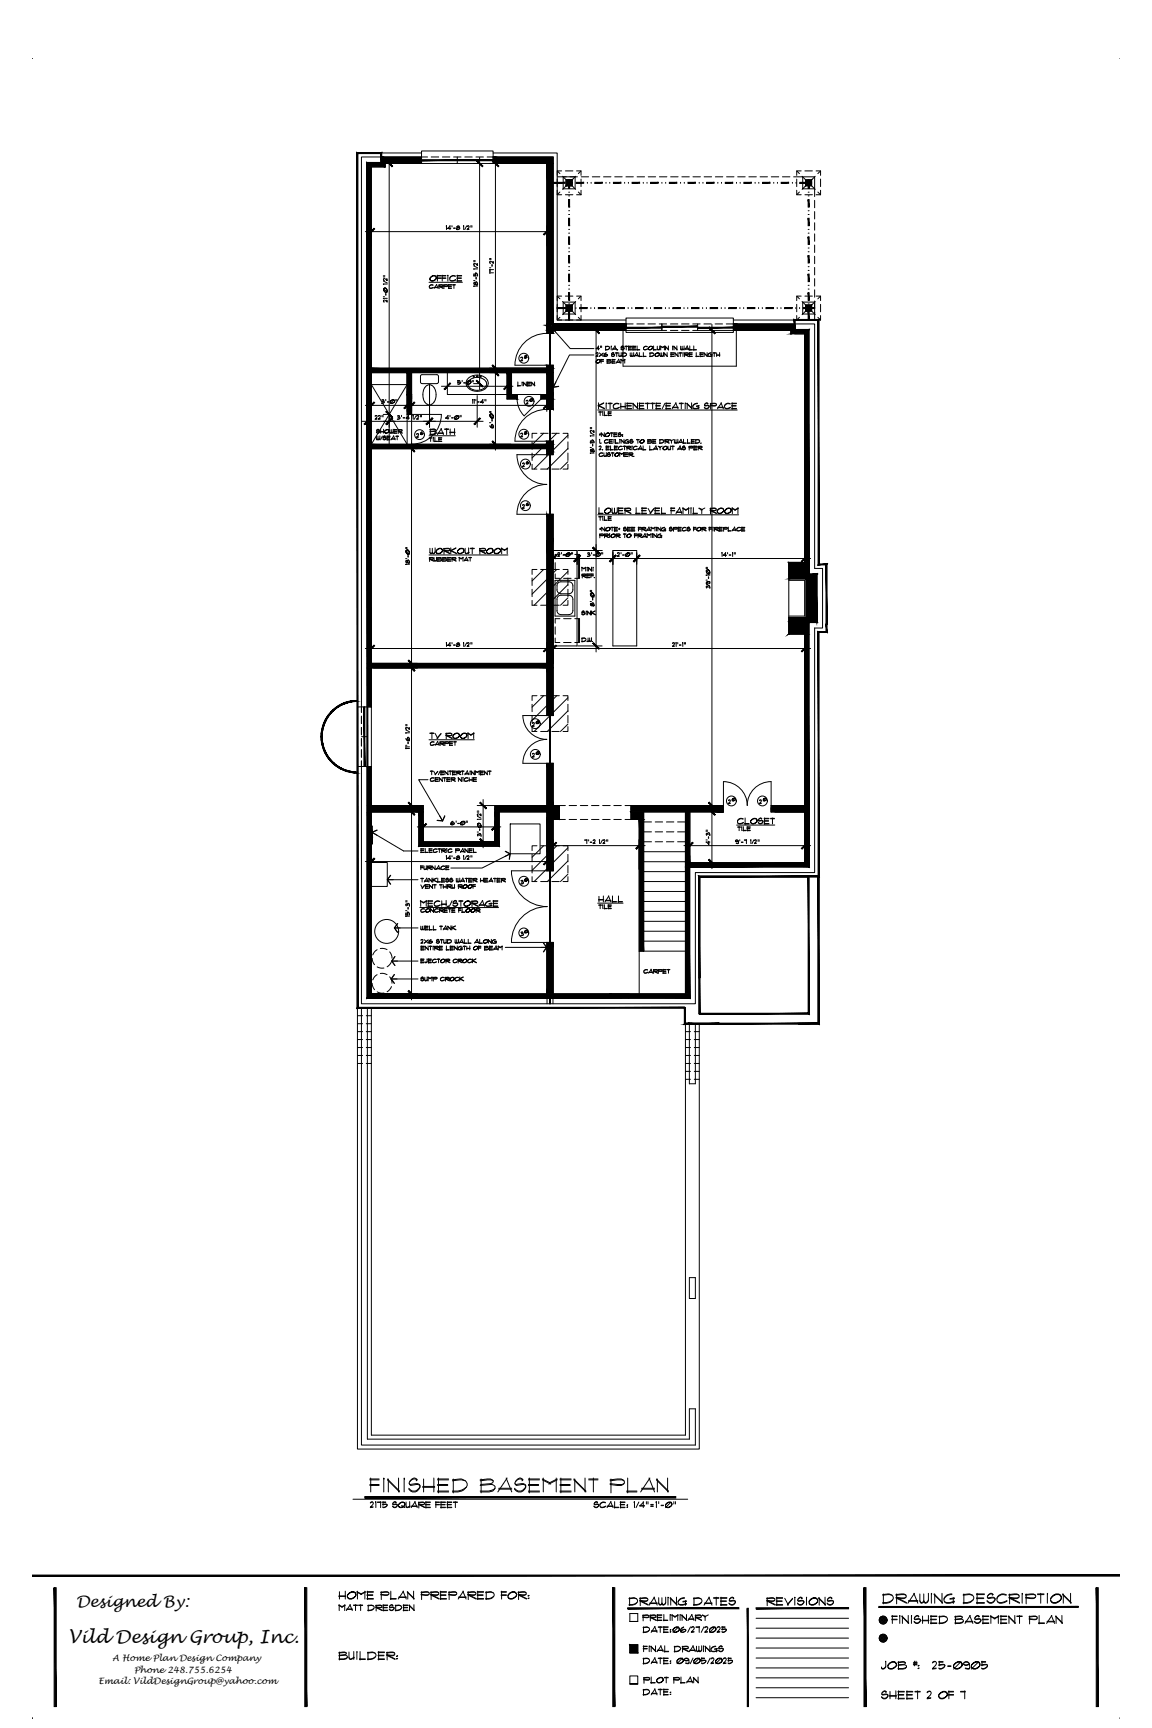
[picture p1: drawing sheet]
<svg xmlns="http://www.w3.org/2000/svg" width="610mm" height="914mm" viewBox="0 0 610 914" stroke-linecap="round" stroke-linejoin="round" font-family="sans-serif">
<!-- layer: TEXT -->
<g fill="none" stroke="#000" stroke-width=".53">
<path d="M17 31h.1M593 31h.1M227 149h18M227 147l2-1h1a1.6 1.6 0 0 1 0 3 1.8 1.8 0 0 1-3-2 2.1 2.1 0 0 1 3-1 1.7 1.7 0 0 1 0 2 1.7 1.7 0 0 1-3 0M231 146h2M231 147h2M231 146v3M234 146h2M234 147h2M234 146v3M237 146v3M241 146h-2l-1 1"/>
<path d="M241 146a1.8 1.8 0 0 0-2 0 1.8 1.8 0 0 0-1 3l3-1M242 146h2M242 147h2M242 149h2M242 146v3M289 176a17 17 0 0 0-17 17M291 176l1-3h3h-3l-1 3M294 176l-2-3 10 11h12M330 175v19M331 175v1h57v-1M390 175v19M314 188h-13l-8 17 1-3"/>
<path d="M317 183v2M317 183l-2 2h2M318 183v1M320 183v2M322 183h-2h2l1 1-1 1h-2M323 183v2M325 183l1 2M326 183l-2 2M329 184l1-1h-1v1h1v1h-1M331 183h1M331 183v2M333 183h1"/>
<path d="M333 183v2M335 183h1M335 183v2M337 183v2M341 184l1-1a1.1 1.1 0 0 0-1 0 1.1 1.1 0 0 0 0 2h2M343 184l1-1h1a1.1 1.1 0 0 1 0 2 1.1 1.1 0 0 1-2-1l2-1a1.1 1.1 0 0 1 0 2 1.1 1.1 0 0 1-2 0M346 183v2M348 183v2h1M349 183v2M350 183l1 1 1-1M350 183l1 1M350 183v2"/>
<path d="M352 183v2M352 183l-2 1M352 183l2 2M354 183v2M356 183v2M356 183l2 2M357 183v2M358 183v2M360 183v2h1v-2M362 183v2h-1M364 183v2M364 183l-2 2"/>
<path d="M365 183v2M367 183v2M197 204l18 31M215 204l-18 31M218 219h16M234 219a16 16 0 0 1-16 16M274 209a13 13 0 0 0 3 11l9-9v-2M289 217a17 17 0 0 0-17 16M291 202l2 3h3M291 202l2 3 3-1M316 217h74M227 231h14"/>
<path d="M227 227h3M227 227h3v1h-2M227 228l4 1-1 1h-2M228 227v3M233 227l2 3M234 227l-3 3M235 227h2M236 227v3M238 229h3M238 227v3M241 227v3M317 233v2"/>
<path d="M322 233a1.2 1.2 0 0 0-2 0 1.2 1.2 0 0 0 0 1h2M322 232v3M325 233v2M326 232v3M328 233v2M329 233l1 2M329 233v2M330 232v3M332 233a1.2 1.2 0 0 0-1 0 1.2 1.2 0 0 0 0 1h2M334 233h-1M335 233h-1h-1l2 1h-1h-1M337 233h1"/>
<path d="M338 232v3M339 234l1-1h1a1.1 1.1 0 0 1-1 1 1.1 1.1 0 0 1-1 0l1-1h1a1.2 1.2 0 0 1-1 1 1.2 1.2 0 0 1-1 0M343 233v2M345 233h-2h2h-2M345 233h2M346 232v3M349 233v2M351 233h-2h1h1v1l-2 1M352 233v2M354 233h-2h2l-1 1-1-1M354 233h1M356 233h-1"/>
<path d="M357 233v2l1-1v-1M359 232v2h-1M360 232l1 3M360 232l-1 3M362 232v3M364 232v3M366 233h1M366 232v3M368 233v2M370 233h-2h1h1v1l-2 1M316 272h75M227 294h42"/>
<path d="M227 391h24M227 388h3M229 388v3M230 388l2 3M233 388l-2 3M236 388h2l1 1h-1h-2M236 389h3M236 388h3M236 388v3M236 389l3 2M240 389l1-1h2a1.6 1.6 0 0 1-1 3 1.6 1.6 0 0 1-2-2 2.2 2.2 0 0 1 3-1 1.7 1.7 0 0 1-1 2 1.7 1.7 0 0 1-2 0M244 389l1-1h2a1.6 1.6 0 0 1-1 3 1.6 1.6 0 0 1-2-2 2.1 2.1 0 0 1 3-1 1.7 1.7 0 0 1-1 2 1.7 1.7 0 0 1-2 0"/>
<path d="M247 388l2 1 2-1M247 388l2 1M248 388v3M251 388v3M251 388l-2 1M226 413h-4l12 21-1-2M199 439l-2 1v3M200 439l-3 1v3M235 432l-1 2h-3M390 437h20M393 433h-1l-2 2M393 433a1.8 1.8 0 0 0-2 0 1.8 1.8 0 0 0 0 3l2-1"/>
<path d="M394 433v3M397 435l2-2h1a1.6 1.6 0 0 1-1 3 1.6 1.6 0 0 1-2-1 2.2 2.2 0 0 1 3-2 1.7 1.7 0 0 1-1 3 1.7 1.7 0 0 1-2-1M401 434h2a1.2 1.2 0 0 1 0 2 1.2 1.2 0 0 1-2-1M403 433h-1l-1 1M403 433h-1l-1 1h2l1 1-1 1-2-1M404 436h3M404 435h3M404 434h3M404 433h3M405 433v3M408 433h2M409 433v3"/>
<path d="M197 440l17 10h7M267 453l3-1-15 7h-16M267 451l3 1-1 3M267 450l3 2v3M205 466h16M207 463l-2 3 2 2M316 478h14M317 474v3M319 474v3M322 474l1 3M322 474l-2 3M324 474v3"/>
<path d="M327 477h2M327 474v3M209 491h12M210 489l-1 2 1 2-1-2zM222 480h42M288 499l1 2-1 3 1-3zM207 518h14M207 509h3M207 509l2 2-2-2 2-3-2 3h14M209 516l-2 2 2 2M267 501h22M187 793h177"/>
<path d="M337 854h-4v4h4M400 856h49M465 857l3 2M465 858l2 1M466 856l3 3M466 855l3 3M467 855l2 3-1 1M467 855l-2 2 2 2M468 855l1 2M468 855l-3 3M468 856l-2 2M469 856l-3 3"/>
<path d="M469 857l-2 2M337 875h-4h4M337 870h-4v5h4M400 877h49M400 862h49M400 867h49M400 872h49M465 866l3 3M465 868l2 1M466 866l3 3M466 865l3 3M466 865v1"/>
<path d="M467 865l2 2M467 865l-2 2 2 2M468 865l1 1-2 3M468 865l-3 2M468 865l-2 3M469 865l-3 3M469 866l-3 3M469 867l-1 2M333 891v-4h4v4M337 891h-4h4M400 883h49M400 888h49"/>
<path d="M400 893h49M400 898h49M17 909h.1M593 909h.1"/>
<circle cx="467" cy="857" r="2.1"/>
<circle cx="467" cy="867" r="2.1"/>
</g>
<g fill="#000" stroke="#000" stroke-width=".53">
<path d="M322 526v2h11zM322 526h11v2z"/>
<path d="M193 792v1l165-1zM193 793l165-1v1z"/>
<path d="M17 833v1l576-1zM17 834l576-1v1z"/>
<path d="M332 851h59zM332 851h59z"/>
<path d="M400 851h49zM400 851h49z"/>
<path d="M465 850v1l106-1zM465 851l106-1v1z"/>
<path d="M333 870l4 5v-5zM333 870l4 5h-4z"/>
<path d="M29 840v63h1zM29 840h1v63z"/>
<path d="M161 840v63h1zM161 840h1v63z"/>
<path d="M324 840v63h1zM324 840h1v63z"/>
<path d="M395 851v52h1zM395 851h1v52z"/>
<path d="M457 840v63h1zM457 840h1v63z"/>
<path d="M580 840v63h1zM580 840h1v63z"/>
</g>
<!-- layer: ARWALL -->
<g fill="#000" stroke="#000" stroke-width=".53">
<path d="M189 81h13zM189 81h13zM202 81v6zM202 81v6z"/>
<path d="M293 97h6v-1zM293 96h6l-6 1z"/>
<path d="M301 95v5v-5zM301 95v5z"/>
<path d="M305 97h4v-1zM305 96h4l-4 1z"/>
<path d="M315 97h4v-1zM315 96h4l-4 1z"/>
<path d="M325 97h4v-1zM325 96h4l-4 1z"/>
<path d="M334 97h4v-1zM334 96h4l-4 1z"/>
<path d="M344 97h4v-1zM344 96h4l-4 1z"/>
<path d="M354 97h4v-1zM354 96h4l-4 1z"/>
<path d="M364 97h4v-1zM364 96h4l-4 1z"/>
<path d="M374 97h4v-1zM374 96h4l-4 1z"/>
<path d="M384 97h4v-1zM384 96h4l-4 1z"/>
<path d="M394 97h4v-1zM394 96h4l-4 1z"/>
<path d="M404 97h3v-1zM404 96h3l-3 1z"/>
<path d="M413 97h4v-1zM413 96h4l-4 1z"/>
<path d="M428 95v5v-5zM428 95v5z"/>
<path d="M423 97h6v-1zM423 96h6l-6 1z"/>
<path d="M301 106v4v-4zM301 106v4z"/>
<path d="M301 115v4v-4zM301 115v4z"/>
<path d="M428 106v4v-4zM428 106v4z"/>
<path d="M428 115v4v-4zM428 115v4z"/>
<path d="M301 125v4v-4zM301 125v4z"/>
<path d="M301 135v4v-4zM301 135v4z"/>
<path d="M428 125v4v-4zM428 125v4z"/>
<path d="M428 135v4v-4zM428 135v4z"/>
<path d="M301 145v4v-4zM301 145v4z"/>
<path d="M301 155v4v-4zM301 155v4z"/>
<path d="M428 145v4v-4zM428 145v4z"/>
<path d="M428 155v4v-4zM428 155v4z"/>
<path d="M291 171v360v-360zM291 171v360z"/>
<path d="M295 163h6zM295 163h6h-6z"/>
<path d="M301 165v4v-4zM301 165v4z"/>
<path d="M307 163h4zM307 163h4h-4z"/>
<path d="M317 163h4zM317 163h4h-4z"/>
<path d="M326 163h4zM326 163h4h-4z"/>
<path d="M336 163h4zM336 163h4h-4z"/>
<path d="M346 163h4zM346 163h4h-4z"/>
<path d="M356 163h4zM356 163h4h-4z"/>
<path d="M366 163h4zM366 163h4h-4z"/>
<path d="M376 163h4zM376 163h4h-4z"/>
<path d="M386 163h4zM386 163h4h-4z"/>
<path d="M395 163h4zM395 163h4h-4z"/>
<path d="M405 163h4zM405 163h4h-4z"/>
<path d="M415 163h4zM415 163h4h-4z"/>
<path d="M423 169v1l10-1zM423 170l10-1v1zM433 169v1v128zM433 170v128v1zM433 298v1l5-1zM433 299l5-1-1 1zM437 299l1 31v-32zM437 299l1 31h-1zM437 330l1 5v-5zM437 330l1 5-1-1zM433 335h5l-1-1zM433 334h4l-4 1zM433 334v130v-129zM433 334v130zM370 464h63zM370 464h63h-63zM370 464v53v-53zM370 464v53z"/>
<path d="M423 174v1l5-1zM423 175l5-1v1zM428 175v129v-130zM428 175v129zM428 304h4zM428 304h4zM432 304v25zM432 304v25zM428 329h4zM428 329h4h-4zM428 329v130v-130zM428 329v130v-1zM365 459h63v-1zM365 458h63l-63 1zM365 458v70v-69zM365 458v70zM194 528h171zM195 528h170h-171zM194 86v442h1zM194 86l1 1v441zM194 86l1 1 7-1zM195 87l7-1v1z"/>
<path d="M428 165v4v-4zM428 165v4z"/>
<path d="M425 163h6zM425 163h6h-6z"/>
<path d="M421 170h12v-1zM420 169h13l-12 1zM420 169l1 5v-4zM420 169l1 5-1 1zM420 175l8-1h-7zM420 175l8-1v1z"/>
<path d="M197 437v10v-10zM197 437v10z"/>
<path d="M370 464h58zM370 464h58h-58zM370 464v72v-72zM370 464v72z"/>
<path d="M428 464v73v-73zM428 464v73v-1zM370 537h58v-1zM370 536h58l-58 1z"/>
<path d="M433 464v78v-78zM433 464v78v-1zM423 542h10v-1zM423 541h10l-10 1z"/>
<path d="M433 464v78v-78zM433 464v78v-1zM362 542h71v-1zM362 542l1-1h70zM362 533v9l1-1zM362 533h1v8z"/>
<path d="M189 534h173v-1zM189 534v-1h173zM189 81v453v-1zM189 81v452zM189 81h13zM189 81h13z"/>
<path d="M365 542h16v-1zM365 541h16l-16 1zM362 542h3v-1zM362 542l1-1h2zM362 533v9l1-1zM362 533h1v8z"/>
</g>
<!-- layer: STR -->
<g fill="none" stroke="#000" stroke-width=".53">
<path d="M223 83h3M228 83h4M234 83h4M240 83h4M246 83h4M252 83h4M258 83h3M295 94h5M295 95v4M295 90l1 2M297 90h-2v3M298 93l2 3"/>
<path d="M299 90h4M300 97l-2 3M302 94h4M302 97l3 3M305 93l-3 3M305 90h2v3M307 95v4M307 90l-1 2M308 94h3M313 94h4M319 94h4M325 94h4"/>
<path d="M331 94h4M337 94h4M343 94h4M349 94h4M355 94h4M361 94h4M367 94h4M373 94h4M379 94h3M384 94h4M390 94h4M396 94h4"/>
<path d="M402 94h4M408 94h4M414 94h4M420 94h5M422 95v4M422 90l1 2M424 90h-2v3M424 93l3 3M426 90h4M427 97l-3 3M429 97l2 3M431 100v4"/>
<path d="M431 93l-2 3M432 90h2v3M434 95v4M434 90l-1 2M295 101v2h2M296 102l-1 1M299 103h4M305 103h2M306 102l1 1M307 101v2M422 101v2h2M423 102l-1 1"/>
<path d="M426 103h4M431 106v4M431 112v4M431 118v4M432 103h2M433 102l1 1M434 101v2M431 124v4M431 130v4M431 136v4M295 157l1 1M297 157h-2v2"/>
<path d="M298 160l2 2M299 157h4M305 160l-3 2M305 157h2v2M307 157l-1 1M422 157l1 1M424 157h-2v2M424 160l3 2M426 157h4M431 142v3M431 147v4M431 153v4"/>
<path d="M431 159v4M431 160l-2 2M432 157h2v2M434 157l-1 1M295 167v2h2M295 161v4M296 168l-1 1M299 169h4M300 164l-2 3M302 164l3 3M305 169h2M306 168l1 1"/>
<path d="M307 161v4M307 167v2M331 171h4M337 171h4M343 171h4M349 171h4M350 175h3M355 171h4M355 175h4M361 171h4M361 175h4M367 171h4"/>
<path d="M367 175h2M372 171h4M378 171h4M384 171h4M422 167v2h2M422 161v4M423 168l-1 1M426 169h4M427 164l-3 3M429 164l2 3M431 165v4M432 169h2"/>
<path d="M433 168l1 1M434 161v4M434 167v2M282 234v4M282 240v4M284 229h-2v3M286 229h4M292 229h4M298 229h3v3M301 234v4M301 240v4M282 246v2h2"/>
<path d="M286 248h4M292 248h4M301 246v2h-3M294 298v4M304 293h3M282 306v4M282 312v4M282 318v2h2M284 301h-2v3M286 301h4M292 301h4M294 304v2h2"/>
<path d="M298 301h3v3M298 306h4M301 318v2h-3M301 306v4M301 312v4M304 306h3M286 320h4M292 320h4M294 332v4M294 338v2h2M296 327h-2v3M298 340h4"/>
<path d="M298 327h4M304 340h3M304 327h3M191 374v3M191 379v4M282 373v4M282 379v4M284 368h-2v3M286 368h4M292 368h4M298 368h3v3M301 373v4"/>
<path d="M301 379v4M191 385v4M191 391v4M191 397v4M282 384v3h2M286 387h4M292 387h4M301 384v3h-3M191 403v3M296 426h3M296 434h3M301 426h4"/>
<path d="M301 434h4M307 426h4M307 434h4M313 426h4M313 434h4M319 426h4M319 434h4M325 426h4M325 434h4M331 426h3M331 434h3M341 435h4"/>
<path d="M347 435h4M353 435h4M359 435h4M282 452v4M282 458v4M284 448h-2v2M286 448h4M292 448h4M298 448h3v2M301 452v4M301 458v4M341 440h4"/>
<path d="M341 445h4M347 440h4M347 445h4M353 440h4M353 445h4M359 440h4M359 445h4M282 466h2M286 466h4M292 466h4M301 464v2h-3M197 507l1 3"/>
<path d="M200 516l-3 3M200 503l-3 2M200 512h3M201 515l4 1M201 502l4 1M206 517l1 3M206 504l1 3M207 509l-2 3M189 537h3M194 537h3M197 520l1 4M200 525h3"/>
<path d="M207 522l-2 3M189 542h3M189 546h3M189 550h3M189 554h3M189 559h3M194 542h3M194 546h3M194 550h3M194 554h3M194 559h3M363 546h2"/>
<path d="M363 550h2M363 554h2M363 559h2M367 546h3M367 550h3M367 554h3M367 559h3M189 563h3M194 563h3M363 563h2M363 567h2M363 571h2"/>
<path d="M367 563h3M367 567h3M367 571h3"/>
<circle cx="291" cy="239" r=".9"/>
<circle cx="291" cy="311" r=".9"/>
<circle cx="291" cy="378" r=".9"/>
<circle cx="291" cy="457" r=".9"/>
</g>
<!-- layer: ARWALL -->
<g fill="none" stroke="#000" stroke-width=".53">
<path d="M202 87h87v89h4v-1h57M202 81v6v-6M202 83h21M204 87v1h-7v107h92v-2M261 83h32v88h38M293 96v1M298 94h6v6h-6zM300 95h3v3h-3zM301 96v1M303 96v1M311 96v1M313 96v1"/>
<path d="M321 96v1M323 96v1M331 96v1M333 96v1M340 96v1M342 96v1M350 96v1M352 96v1M360 96v1M362 96v1M370 96v1M372 96v1"/>
<path d="M380 96v1M382 96v1M390 96v1M392 96v1M400 96v1M402 96v1M409 96v1M411 96v1M419 96v1M421 96v1M425 94h6v6h-6zM426 95h3v3h-3z"/>
<path d="M301 102h.1M301 104h.1M301 112h.1M301 114h.1M428 102h.1M428 104h.1M428 112h.1M428 114h.1M301 121h.1M301 123h.1M301 131h.1M301 133h.1"/>
<path d="M428 121h.1M428 123h.1M428 131h.1M428 133h.1M298 160h6v6h-6zM301 141h.1M301 143h.1M301 151h.1M301 153h.1M425 160h6v6h-6zM428 141h.1M428 143h.1"/>
<path d="M428 151h.1M428 153h.1M289 171v4M293 171v4M295 163h.1M300 161h3v4h-3zM301 161h.1M301 163h.1M301 169h.1M303 163h.1M305 163h.1M313 163h.1"/>
<path d="M315 163h.1M323 163h.1M324 163h.1M332 163h.1M334 163h.1M342 163h.1M344 163h.1M352 163h.1M354 163h.1M362 163h.1M364 163h.1M369 175h54"/>
<path d="M372 163h.1M374 163h.1M382 163h.1M384 163h.1M388 171h32M392 163h.1M394 163h.1M401 163h.1M403 163h.1M411 163h.1M413 163h.1M420 177h6v121h-9v38h9v90h-18"/>
<path d="M420 169v6M421 163h.1M423 163h.1M426 161h3v4h-3zM428 161h.1M428 163h.1M428 169h.1M223 198v1v3v1M223 198h8l1 1v4h-9M237 197v12h31M271 197h18v12h-18zM272 193h21v24h-4v-6h-3v-2"/>
<path d="M197 204h18M215 209h3M215 219h3M225 213l1 1M226 214h3M228 204a7 7 0 0 1 2 9M229 204a4 4 0 0 0-5 6l1 3M230 213l-2 1M274 209v2h-6v-14h-50v38M272 233h21v8h-19a16 16 0 0 0 15 15 16 16 0 0 0-15 16h19v107M289 233v2h-92v-38h18v38M289 241v-4h-92v114h92v-79"/>
<path d="M293 291h12v51h-12M324 291h13v51h-13zM417 306h10v21h-10M417 307h9v19h-9M289 379v-26h-92v73h27v19h38v-19h27v-22M293 404v22h3v8h-3v27h-22a19 19 0 0 0 19 19 19 19 0 0 0-19 19M222 426v22h42v-18h25v31M224 430h-27v96h166v-96h-22v73M270 436h16v16h-16zM383 430h-18v26h61v-26h-18M383 426h-49v8h4v92M197 456h8v13h-8z"/>
<path d="M341 451h22M341 456h22M341 461h22M341 466h22M341 472h22M341 477h22M271 499h22v27M289 499v27M341 482h22M341 488h22M341 493h22M341 498h22"/>
<path d="M338 503h25M189 533v234h181v-225M197 533v226h166v-226M289 528v3M293 528v3M363 528h2"/>
<circle cx="291" cy="172" r="1"/>
<circle cx="205" cy="493" r="6"/>
</g>
<!-- layer: BL -->
<path d="M202 83h-11v291M202 81h21M223 83v-3h38v3M261 81h34v88h36M388 169h35M420 171h11v130h4v31h-4v130h-63v69h-177v-125M191 533v232h177v-19h-3v16h-171v-229M365 542v32h3v-32M365 676h3v11h-3z" fill="none" stroke="#000" stroke-width=".53"/>
<!-- layer: SOLID -->
<g fill="#000" stroke="#000" stroke-width=".53">
<path d="M427 327l5 2h-4z"/>
<path d="M194 88l3 84v-84zM194 88l3 84h-3z"/>
<path d="M194 86l8 1zM194 86l8 1z"/>
<path d="M194 87l10 1v-1zM194 87l10 1h-10z"/>
<path d="M202 83l21 3v-3zM202 83l21 3h-21z"/>
<path d="M202 86l21 1zM202 86l21 1z"/>
<path d="M261 83l32 4v-4zM261 83l32 4h-32z"/>
<path d="M289 87l4 84v-84zM289 87l4 84h-4z"/>
<path d="M300 95h3l-3 3zM303 95l-3 3h3z"/>
<path d="M426 95h3l-3 3zM429 95l-3 3h3z"/>
<path d="M194 172l3 23v-23zM194 172l3 23h-3z"/>
<path d="M289 171h42zM289 171h42z"/>
<path d="M289 172l1 1zM289 172l1 1z"/>
<path d="M289 172h1zM289 172h1z"/>
<path d="M289 173h1zM289 173h1z"/>
<path d="M289 172h1zM289 172h1z"/>
<path d="M289 173h1zM289 173h1z"/>
<path d="M289 172h1zM289 172h1z"/>
<path d="M289 173h1zM289 173h1z"/>
<path d="M289 172h1zM289 172h1z"/>
<path d="M289 173h2zM289 173h2z"/>
<path d="M289 172h2zM289 172h1z"/>
<path d="M289 173h2zM289 173h2z"/>
<path d="M289 172h2zM289 172h2z"/>
<path d="M289 173h2zM289 173h2z"/>
<path d="M289 171h2zM289 171l2 1z"/>
<path d="M289 173l2 1zM289 173l2 1z"/>
<path d="M289 171h2zM289 171h2z"/>
<path d="M289 175l4 1v-1zM289 175l4 1h-4z"/>
<path d="M300 161h3l-3 4zM303 161l-3 4h3z"/>
<path d="M291 171h40zM291 171h40z"/>
<path d="M291 171l40 1zM291 171l40 1z"/>
<path d="M292 172h39zM292 172h39z"/>
<path d="M292 172h39zM292 172h39z"/>
<path d="M292 172h39zM292 172h39z"/>
<path d="M292 172h39zM292 172h39z"/>
<path d="M292 172h39zM292 172h39z"/>
<path d="M292 172h39zM292 172h39z"/>
<path d="M292 172l39 1zM292 172l39 1z"/>
<path d="M292 173h39zM292 173h39z"/>
<path d="M292 173h39zM292 173h39z"/>
<path d="M292 173h39zM292 173h39z"/>
<path d="M292 173h39zM292 173h39z"/>
<path d="M292 173h39zM292 173h39z"/>
<path d="M292 173h39zM291 173h40z"/>
<path d="M291 173l40 1zM291 174h40z"/>
<path d="M289 174l42 1v-1zM289 174l42 1h-42z"/>
<path d="M418 175h10l-10 2zM418 177h8l2-2z"/>
<path d="M388 171l32 4v-4zM388 171l32 4h-32z"/>
<path d="M426 161h3l-3 4zM429 161l-3 4h3z"/>
<path d="M426 177l2-2v123zM426 177v121h2z"/>
<path d="M194 197l3 38v-38zM194 197l3 38h-3z"/>
<path d="M215 197l3 12v-12zM215 197l3 12h-3z"/>
<path d="M268 197l3 12v-12zM268 197l3 12h-3z"/>
<path d="M289 193l4 2v-2zM289 193l4 2h-4z"/>
<path d="M194 195l99 2v-2zM194 195l99 2h-99z"/>
<path d="M289 197l4 12v-12zM289 197l4 12h-4z"/>
<path d="M215 209l3 10v-10zM215 209l3 10h-3z"/>
<path d="M268 209l6 2v-2zM268 209l6 2h-6z"/>
<path d="M286 209l7 2v-2zM286 209l7 2h-7z"/>
<path d="M289 211l4 6v-6zM289 211l4 6h-4z"/>
<path d="M194 237l3 49v-49zM194 237l3 49h-3z"/>
<path d="M289 233v8l4-8zM293 233v8h-4z"/>
<path d="M289 233l4 2v-2zM289 233l4 2h-4z"/>
<path d="M194 235l99 2v-2zM194 235l99 2h-99z"/>
<path d="M289 237l4 2v-2zM289 237l4 2h-4z"/>
<path d="M289 272l4 14v-14zM289 272l4 14h-4z"/>
<path d="M194 286l3 65v-65zM194 286l3 65h-3z"/>
<path d="M289 286l4 65v-65zM289 286l4 65h-4z"/>
<path d="M417 298l11 6-11 2zM417 306h10l1-2z"/>
<path d="M417 298l11 6v-6zM428 298v6z"/>
<path d="M426 286l2 12v-12zM426 286l2 12h-2z"/>
<path d="M417 298l11 6v-6zM417 298l11 6h-11z"/>
<path d="M428 304h4l-5 2zM427 306l5-2z"/>
<path d="M417 304l15 2v-2zM417 304l15 2h-15z"/>
<path d="M427 306l5 21v-21zM427 306l5 21h-5z"/>
<path d="M427 306l5-2v25zM427 306v21l5 2z"/>
<path d="M417 327h10l-10 9zM417 336l11-7-1-2z"/>
<path d="M417 336l11-7-1-2zM417 336l11-7v7z"/>
<path d="M417 329l11 7v-7zM417 329l11 7h-11z"/>
<path d="M426 336l2 90v-90zM426 336l2 90h-2z"/>
<path d="M417 327l15 2v-2zM417 327l15 2h-15z"/>
<path d="M194 353l3 21v-21zM194 353l3 21h-3z"/>
<path d="M194 351l99 2v-2zM194 351l99 2h-99z"/>
<path d="M289 353l4 26v-26zM289 353l4 26h-4z"/>
<path d="M194 406l3 20v-20zM194 406l3 20h-3z"/>
<path d="M289 404l4 22v-22zM289 404l4 22h-4z"/>
<path d="M194 430l3 96v-96zM194 430l3 96h-3z"/>
<path d="M194 428l30 2v-2zM194 428l30 2h-30z"/>
<path d="M194 426l30 2v-2zM194 426l30 2h-30z"/>
<path d="M222 430h2v15zM222 430v18l2-3z"/>
<path d="M262 430h2v18zM262 430v15l2 3z"/>
<path d="M289 434l4 27v-27zM289 434l4 27h-4z"/>
<path d="M262 428l34 2v-2zM262 428l34 2h-34z"/>
<path d="M289 430l7 4v-4zM289 430l7 4h-7z"/>
<path d="M262 426l34 2v-2zM262 426l34 2h-34z"/>
<path d="M334 430l7 4v-4zM334 430l7 4h-7z"/>
<path d="M338 434l3 69v-69zM338 434l3 69h-3z"/>
<path d="M363 430l2 26v-26zM363 430l2 26h-2z"/>
<path d="M334 428l49 2v-2zM334 428l49 2h-49z"/>
<path d="M334 426l49 2v-2zM334 426l49 2h-49z"/>
<path d="M408 428l20 2v-2zM408 428l20 2h-20z"/>
<path d="M426 430l2 26v-26zM426 430l2 26h-2z"/>
<path d="M408 426l20 2v-2zM408 426l20 2h-20z"/>
<path d="M224 445h38l-40 3zM222 448h42l-2-3z"/>
<path d="M363 459l2 67v-67zM363 459l2 67h-2z"/>
<path d="M363 456l65 3v-3zM363 456l65 3h-65z"/>
<path d="M289 499v27l4-27zM293 499v27h-4z"/>
<path d="M194 526l171 2v-2zM194 526l171 2h-171z"/>
</g>
<!-- layer: W -->
<path d="M223 83v4M242 83v4M261 83v4M331 175v-7h57v7M350 171v4M369 171v4M189 374h5M191 390h3M189 406h5" fill="none" stroke="#000" stroke-width=".53"/>
<g fill="#000" stroke="#000" stroke-width=".53">
<path d="M223 85h38zM223 85h38h-38z"/>
<path d="M331 174h19v-1zM331 173h19l-19 1z"/>
<path d="M369 173v1l19-1zM369 174l19-1v1z"/>
<path d="M350 173h19zM350 173h19h-19z"/>
<path d="M187 371h2zM187 371h2zM186 371h1zM186 371h1zM184 371h2zM184 371v1l2-1zM182 372l2-1v1zM182 372h2zM181 373l1-1zM181 373l1-1zM179 374l2-1zM179 374l2-1zM178 374h1zM178 374v1l1-1zM176 376l2-2v1zM176 376h1l1-1zM176 376h1l-2 1zM175 377l2-1zM175 377l-1 1zM174 378v1l1-2zM174 378v1l-1 1zM173 380l1-1zM173 380l-1 1zM172 381v1l1-2zM172 381v1l-1 1zM172 382l-1 1h1zM171 383h1l-1 2zM172 383l-1 2zM171 385l-1 1zM171 385l-1 1h1zM170 386h1l-1 2zM171 386l-1 2h1zM170 388h1l-1 2zM171 388l-1 2zM170 390v2zM170 390v2h1zM170 392h1l-1 1zM171 392l-1 1h1zM170 393h1v2zM171 393v2zM171 395v2zM171 395v2h1zM171 397h1v1zM172 397v1zM172 398l1 2zM172 398l1 2zM173 400l1 1zM173 400l1 1zM174 401l1 2zM174 401l1 2v-1zM175 403v-1l1 2zM175 402l1 2h1zM176 404h1l1 1zM177 404l1 1zM178 405l1 1-1-1zM178 405l1 1zM179 406l2 1-2-1zM179 406l2 1zM181 407l1 1-1-1zM181 407l1 1v-1zM182 407l2 1h-2zM182 407l2 1zM184 408l2 1-2-1zM184 408l2 1v-1zM186 408l1 1h-1zM186 408l1 1v-1zM187 408l2 1h-2zM187 408l2 1v-1z"/>
<path d="M193 374v32zM193 374v32z"/>
</g>
<!-- layer: APPL -->
<g fill="none" stroke="#000" stroke-width=".53">
<path d="M250 199a5 5 0 0 1 8 5 7 7 0 0 1-10 2M252 200a4 4 0 0 1 4 1 4 4 0 0 1 1 4 6 6 0 0 1-7 1M276 189h1l-1 2h1h-1M276 189h.1M278 188l1 1-1 1v-1l1-1zM279 188l-1 1M279 188h-1M279 189h-1M276 245h1l-1 2h1M277 245h-1M277 247h-1M280 245h-2h1h1h-1v-1l-1 1"/>
<path d="M280 245h-1M277 267h-1h1l-1 2h1M277 269h-1M280 267h-2h1h1h-1v-1l-1 1M280 267h-1M306 293v13M307 293v13M294 307h10v19h-10zM295 316l2-1h4l2 1v7l-1 2h-5l-2-1v-7zM297 308l-2 1v3v2h2h5l1-1v-4l-1-1h-1M297 308h4M306 327v13"/>
<path d="M307 327v13"/>
<circle cx="254" cy="199" r=".2"/>
<circle cx="277" cy="190" r="2.6"/>
<circle cx="280" cy="212" r="2.6"/>
<circle cx="222" cy="230" r="2.6"/>
<circle cx="277" cy="230" r="2.6"/>
<circle cx="278" cy="246" r="2.6"/>
<circle cx="278" cy="268" r="2.6"/>
<circle cx="283" cy="383" r="2.6"/>
<circle cx="283" cy="399" r="2.6"/>
<circle cx="387" cy="424" r="2.6"/>
<circle cx="403" cy="424" r="2.6"/>
<circle cx="277" cy="466" r="2.6"/>
<circle cx="277" cy="494" r="2.6"/>
</g>
<!-- layer: DOOR -->
<path d="M293 379h-16a13 13 0 0 0 12 12 13 13 0 0 0-12 13M277 404h16M383 430v-16a13 13 0 0 1 12 12 13 13 0 0 1 13-12v16" fill="none" stroke="#000" stroke-width=".53"/>
<!-- layer: DL -->
<g fill="none" stroke="#000" stroke-width=".53">
<path d="M203 87h2M206 83v152M251 87h2M254 83v123M259 87h30M262 83v155M197 119v11M236 120v2M236 120h.1M238 119v3M238 120l-1 1h2M239 119v1"/>
<path d="M242 120l1 1h-1l1-1zM243 120h-1M245 120v2M247 120l-1 2M247 120h1l-1 1h1M248 120h-1M249 119v1M250 119v1M289 119v11M193 123h99M237 121h2M240 121h1"/>
<path d="M243 120l-1 1M243 121h-1M248 121l-1 1M251 138h.1M251 140h.1M252 139l1 1-2-1v1M253 139v1M259 137h1M259 138l1 1M261 138v1l-1-1-1 1M261 138v1M203 146h1"/>
<path d="M203 157h.1M203 147h1M203 159v1M203 148h.1M203 158h.1M203 153l2 2M203 150h.1M203 149l2 1M204 155l-1-1v-1a1.1 1.1 0 0 1 2 0 1.1 1.1 0 0 1-1 2l-1-2a1.1 1.1 0 0 1 2 0 1.1 1.1 0 0 1-1 2M204 155v1M205 159v1l-2-1v1M205 148l-2-1v1"/>
<path d="M205 159v1M205 148h.1M205 158h-2M205 150h-2M251 148h.1M251 151v1M251 145v1M251 142h.1M251 141l2 1M251 149v2M251 149v2h1v-2l1 2zM251 149l1 2"/>
<path d="M252 144v2h-1M252 147v1M252 145v1M252 149v2M253 146l-1-2v2M253 151l-2 1M253 142h-2M259 143h2M259 142h1M259 144v1M259 143v1M260 140v1"/>
<path d="M261 144l-2 1M312 175h17M315 172v173M377 172v288M389 175h27M197 198v20M215 198v20M259 197h9M259 195h30M330 194h60M193 215h99M211 220h-1"/>
<path d="M212 220h.1M216 220v2M216 220l-1 1h2M218 209v9M219 220v2M219 220h.1M220 220l-1 2M221 220h-1h2l-2 2h1M222 220v1M223 220v1M227 204v22M234 204h37"/>
<path d="M250 212v1M251 212v1M252 211v1M253 209v17M253 213h.1M254 213h2M255 211v2M256 212l-2 1h2M257 211v1M289 209v9M191 223h65M194 220v6"/>
<path d="M197 238v16M197 237h24M210 220h1v1M211 221h1l-2 1 2-1M213 221h1M215 221h2M218 234v295M221 222h-1M259 235h11M312 237h1M312 234h2M312 227h1"/>
<path d="M312 226h1M312 228l1 1M312 233v1M312 231h1M312 229l2 1M313 238v1l1-2v2zM313 238v1M313 233v1M313 229v-1l1 1v-1v1M313 238l1 1M314 235v1M314 233v1l-1-1v1"/>
<path d="M314 238v1M314 240h-1M314 231h-2M215 296h.1M215 290h.1M215 299h2M215 291l2 2M215 297v1l1-2 1 2zM215 297v1M215 297l1 1M216 293l-1-1v-1a1.1 1.1 0 0 1 2 1 1.1 1.1 0 0 1-1 1l-1-1v-1a1.1 1.1 0 0 1 1 1 1.1 1.1 0 0 1 0 1M216 294v1"/>
<path d="M216 296v2M290 296h139M293 292v7M305 292v7M306 291h13M324 292v7M337 293v6M382 292v2M382 292v1M383 294h1h-1l1-2v2M385 292v1M386 294h1"/>
<path d="M388 293v1M389 292v1M426 292v5M374 307h.1M374 301h.1M374 300h.1M374 304h.1M374 302l2 2M374 310v1M374 308v1M374 308v1a.7 .7 0 0 1 0-1h2v1M375 304l-1-1v-1a1.1 1.1 0 0 1 2 0 1.1 1.1 0 0 1-1 2l-1-1v-1a1.2 1.2 0 0 1 1 0 1.2 1.2 0 0 1 0 2"/>
<path d="M375 305v1M375 310l1 1-1-1v1l-1-1v1M375 308v1M376 304h-2M197 321v30M238 340v2M239 340v1M249 340v1M250 340v1M289 340v11M293 336v10M359 340v1"/>
<path d="M362 340v1M363 340v1M426 336v10M193 343h236M197 354v20M197 353h24M197 351h24M236 340v2M236 340h.1M237 341h2M238 340l-1 2h2M240 341h1"/>
<path d="M242 341h1v1h-1v-1l1-1zM243 341l-1 1M243 340l-1 1M243 342h-1M245 340v2M247 340l-1 2M247 340h1l-1 2h1M248 340l-1 1M248 342h-1M306 342h13M356 340h1l-1 2h1M357 340l-1 1"/>
<path d="M357 342h-1M358 340v2M359 341h1M361 340v2M215 394h.1M215 384h.1M215 383h.1M215 396h2M215 395h2M215 388h2M215 386l2 1M216 390l1 2"/>
<path d="M216 392l-1-1v1h1l1-1-1-1v1v1M216 393v1M216 390v2M216 385l1 1-2-1v1v-1M217 385v1M197 432v28M197 430h24M198 426h23M221 438h44M224 434v11M253 426h8M253 430h.1"/>
<path d="M253 429h.1M253 431v1M253 436l2 2M253 432l2 1M253 432v-1l1 1v-1l1 1M254 438l-1-1v-1a1.1 1.1 0 0 1 1 0 1.1 1.1 0 0 1 0 2l-1-1v-1a1.1 1.1 0 0 1 1 0 1.1 1.1 0 0 1 0 2M254 439h.1M255 434h-2M256 423v26M262 434v11M289 433v18M409 426h7"/>
<path d="M410 430h15M193 456h99M236 453v2M238 453v2M242 453l1 1v1h-1v-1l1-1zM243 454l-1 1M243 445h16M245 453v2M247 453l-1 2M247 453h1l-1 2h1M248 455h-1M253 440h.1"/>
<path d="M253 442h.1M253 442l1-1 1 2M254 442l-1-1v1M254 441v2M290 447h51M293 444v16M309 444h2v2M309 445h2M311 444v1M312 446h1M314 445h1l-1 1h1h-1M315 444l-1 1"/>
<path d="M317 445v1M319 444l-1 2M319 445h1l-1 1h1h-1M320 444l-1 1M321 444v1M322 444v1M338 444v16M362 447h67M365 453v2M389 445h2M391 445h-1h-1h1l1 1h-1h1M391 445h-2"/>
<path d="M391 444v1M392 446h1M394 444h1v2M394 445h1M397 444v2M397 444v1M399 444l-1 2M399 445h1l-1 1h1h-1M400 444l-1 1M401 444v1M402 444v1M410 456h15"/>
<path d="M426 444v3M215 477h.1M215 479h.1M216 479v-1l1 1M216 479l-1-1v1M216 478l1 1M215 482h.1M215 485h2M215 483v1M216 483v1h-1M216 480v1M216 483v1"/>
<path d="M217 484l-1-1v1M197 526h24"/>
</g>
<g fill="#000" stroke="#000" stroke-width=".53">
<path d="M204 85l3 3h1zM204 85h1l3 3z"/>
<path d="M252 85l3 3h1zM252 85l4 3z"/>
<path d="M260 85l4 3zM260 85h1l3 3z"/>
<path d="M198 121l-3 3 3-3zM198 121l-3 3z"/>
<path d="M288 124l3-3zM291 121l-3 3z"/>
<path d="M314 173l3 4v-1zM314 173l3 3z"/>
<path d="M375 173l3 4v-1zM375 173l3 3z"/>
<path d="M375 173l3 4v-1zM375 173l3 3z"/>
<path d="M261 193h-1l4 3zM260 193l4 3v1z"/>
<path d="M260 196l4 3zM260 196l1-1 3 4z"/>
<path d="M198 213l-3 3 3-3zM198 213l-3 3z"/>
<path d="M204 218l4 3-3-3zM204 218l4 3h-1z"/>
<path d="M214 216l3-3zM217 213l-3 3z"/>
<path d="M219 213l-3 3 4-3zM219 213l-3 3z"/>
<path d="M238 203l-3 3 3-3zM238 203l-3 3z"/>
<path d="M252 202l4 2-4-3zM252 202l4 2-1 1z"/>
<path d="M267 206l3-3zM270 203l-3 3z"/>
<path d="M288 216l3-3zM291 213l-3 3z"/>
<path d="M196 221l-3 4 3-3zM196 221l-3 4v-1z"/>
<path d="M204 224l1 1 2-4zM207 221l1 1-3 3z"/>
<path d="M207 221l-2 4 3-3zM204 224l3-3-2 4z"/>
<path d="M216 236l3 3zM216 236l3 3-3-3z"/>
<path d="M226 224v1l3-4zM229 221v1l-3 3z"/>
<path d="M229 221l-3 4 3-3zM226 224l3-3-3 4z"/>
<path d="M251 224v1l3-4zM254 221v1l-3 3z"/>
<path d="M261 233l-1 1 4 2zM260 234l4 2v1z"/>
<path d="M294 294l-3 3 4-3zM294 294l-3 3z"/>
<path d="M304 297l3-3zM307 294l-3 3z"/>
<path d="M307 294l-3 3 3-3zM307 294l-3 3z"/>
<path d="M323 297l3-3zM326 294l-3 3z"/>
<path d="M326 294l-3 3 3-3zM326 294l-3 3z"/>
<path d="M338 294l-3 3h1zM338 294h1l-3 3z"/>
<path d="M338 294l-2 3 3-3zM338 294l-2 3h-1z"/>
<path d="M424 297l3-3zM427 294h1l-4 3z"/>
<path d="M198 341l-3 4 3-3zM198 341l-3 4z"/>
<path d="M216 349v1l3 2zM216 350l3 2v1z"/>
<path d="M216 352l3 3zM216 352l3 3z"/>
<path d="M216 352l3 3zM216 352l3 3z"/>
<path d="M288 345l3-4zM291 341v1l-3 3z"/>
<path d="M294 341l-3 4 4-3zM291 345l3-4-3 4z"/>
<path d="M314 340l3 3zM314 340l3 3v1z"/>
<path d="M424 345l3-4zM427 341l1 1-4 3z"/>
<path d="M216 424v1l3 3zM216 425l3 3z"/>
<path d="M216 428l3 3zM216 428l3 3z"/>
<path d="M225 436l-2 3 3-3zM225 436l-2 3h-1z"/>
<path d="M254 425l3 3zM254 425v-1l3 4z"/>
<path d="M260 439l3-3zM263 436h1l-4 3z"/>
<path d="M375 425l3 3-3-4zM375 425l3 3z"/>
<path d="M375 428l3 3zM375 428l3 3z"/>
<path d="M198 454l-3 4 3-3zM198 454l-3 4v-1z"/>
<path d="M198 454l-3 4 3-3zM198 454l-3 4v-1z"/>
<path d="M254 444l3 3zM254 444l3 3z"/>
<path d="M288 457v1l3-4zM291 454v1l-3 3z"/>
<path d="M294 446l-3 3 4-3zM294 446l-3 3z"/>
<path d="M340 446l-3 3zM340 446l-3 3z"/>
<path d="M340 446l-3 3zM340 446l-3 3z"/>
<path d="M366 446l-2 3 3-3zM366 446l-2 3h-1z"/>
<path d="M375 455l3 3zM375 455l3 3z"/>
<path d="M375 455l3 3zM375 455l3 3z"/>
<path d="M424 449l3-3zM427 446h1l-4 3z"/>
<path d="M216 524v1l3 2zM216 525l3 2v1z"/>
<path d="M216 524v1l3 2zM216 525l3 2v1z"/>
</g>
<!-- layer: SOLID -->
<path d="M194 374h3M194 406h3" fill="none" stroke="#000" stroke-width=".53"/>
<!-- layer: HATCH -->
<g fill="none" stroke="#000" stroke-width=".53">
<path d="M288 229l-6 6M295 229l-13 13M301 230l-18 18M301 237l-11 11M301 244l-4 4M288 301l-6 6M295 301l-13 13M301 302l-18 18M301 309l-11 11M301 316l-4 4M288 368l-6 6M295 368l-13 13"/>
<path d="M301 369l-18 18M301 376l-11 11M301 383l-4 4M288 448l-6 6M295 448l-13 13M301 449l-18 17M301 456l-11 10M301 463l-4 3"/>
</g>
<text font-size="12.3" x="195" y="791">FINISHED BASEMENT PLAN</text>
<text font-size="9.7" x="466" y="850">DRAWING DESCRIPTION</text>
<text font-size="9.3" x="36" y="869">Vild Design Group, Inc.</text>
<g font-size="8.4">
<text x="179" y="848">HOME PLAN PREPARED FOR:</text>
<text x="332" y="851">DRAWING DATES</text>
<text x="405" y="851">REVISIONS</text>
<text x="179" y="880">BUILDER:</text>
<text x="466" y="885">JOB #: 25-0905</text>
</g>
<text font-size="8.3" x="40" y="850">Designed By:</text>
<g font-size="7.9">
<text x="471" y="860">FINISHED BASEMENT PLAN</text>
<text x="466" y="900">SHEET 2 OF 7</text>
</g>
<g font-size="7.5">
<text x="315" y="218">%%UKITCHENETTE/EATING SPACE</text>
<text x="315" y="274">%%ULOWER LEVEL FAMILY ROOM</text>
<text x="226" y="295">%%UWORKOUT ROOM</text>
<text x="221" y="482">%%UMECH./STORAGE</text>
</g>
<g font-size="7.1">
<text x="195" y="799">2175 SQUARE FEET</text>
<text x="313" y="799">SCALE: 1/4&quot;=1'-0&quot;</text>
<text x="179" y="854">MATT DRESDEN</text>
<text x="339" y="859">PRELIMINARY</text>
<text x="339" y="865">DATE:06/27/2025</text>
<text x="339" y="876">FINAL DRAWINGS</text>
<text x="339" y="882">DATE: 09/05/2025</text>
</g>
<g font-size="6.6">
<text x="340" y="892">PLOT PLAN</text>
<text x="339" y="898">DATE:</text>
</g>
<g font-size="5.7">
<text x="315" y="190">2X6 STUD WALL DOWN ENTIRE LENGTH</text>
<text x="315" y="194">OF BEAM</text>
<text x="273" y="206">LINEN</text>
<text x="198" y="231">SHOWER</text>
<text x="316" y="232">*NOTES:</text>
<text x="198" y="234">W/SEAT</text>
<text x="316" y="240">2. ELECTRICAL LAYOUT AS PER</text>
<text x="316" y="243">CUSTOMER.</text>
<text x="226" y="298">RUBBER MAT</text>
<text x="307" y="307">REF.</text>
<text x="389" y="441">TILE</text>
<text x="222" y="453">ELECTRIC PANEL</text>
<text x="316" y="482">TILE</text>
<text x="222" y="494">WELL TANK</text>
<text x="222" y="501">2X6 STUD WALL ALONG</text>
<text x="222" y="504">ENTIRE LENGTH OF BEAM</text>
<text x="340" y="516">CARPET</text>
</g>
<g font-size="5.3">
<text x="226" y="154">CARPET</text>
<text x="241" y="205">5'-0&quot;</text>
<text x="201" y="215">3'-0&quot;</text>
<text x="316" y="221">TILE</text>
<text x="198" y="223">22&quot;</text>
<text x="235" y="223">4'-0&quot;</text>
<text x="262" y="228" transform="rotate(-90 262 228)">6'-0&quot;</text>
<text x="226" y="235">TILE</text>
<text x="316" y="277">TILE</text>
<text x="316" y="282">*NOTE* SEE FRAMING SPECS FOR FIREPLACE</text>
<text x="316" y="286">PRIOR TO FRAMING</text>
<text x="294" y="296">2'-0&quot;</text>
<text x="310" y="296">3'-0&quot;</text>
<text x="326" y="296">2'-0&quot;</text>
<text x="307" y="303">MINI</text>
<text x="316" y="322" transform="rotate(-90 316 322)">8'-0&quot;</text>
<text x="307" y="327">SINK</text>
<text x="307" y="341">D.W.</text>
<text x="227" y="396">CARPET</text>
<text x="227" y="411">TV/ENTERTAINMENT</text>
<text x="227" y="415">CENTER NICHE</text>
<text x="238" y="438">6'-0&quot;</text>
<text x="377" y="448" transform="rotate(-90 377 448)">4'-3&quot;</text>
<text x="222" y="461">FURNACE</text>
<text x="222" y="468">TANKLESS WATER HEATER</text>
<text x="222" y="471">VENT THRU ROOF</text>
<text x="222" y="484">CONCRETE FLOOR</text>
<text x="222" y="511">EJECTOR CROCK</text>
<text x="222" y="520">SUMP CROCK</text>
</g>
<g font-size="4.6">
<text x="60" y="879">A Home Plan Design Company</text>
<text x="71" y="885">Phone 248.755.6254</text>
<text x="52" y="891">Email: VildDesignGroup@yahoo.com</text>
</g>
<g font-size="4.4">
<text x="279" y="213">0</text>
<text x="222" y="231">6</text>
<text x="277" y="231">8</text>
<text x="283" y="384">0</text>
<text x="283" y="400">0</text>
<text x="387" y="425">0</text>
<text x="403" y="425">0</text>
<text x="277" y="467">0</text>
<text x="277" y="495">0</text>
</g>
</svg>
